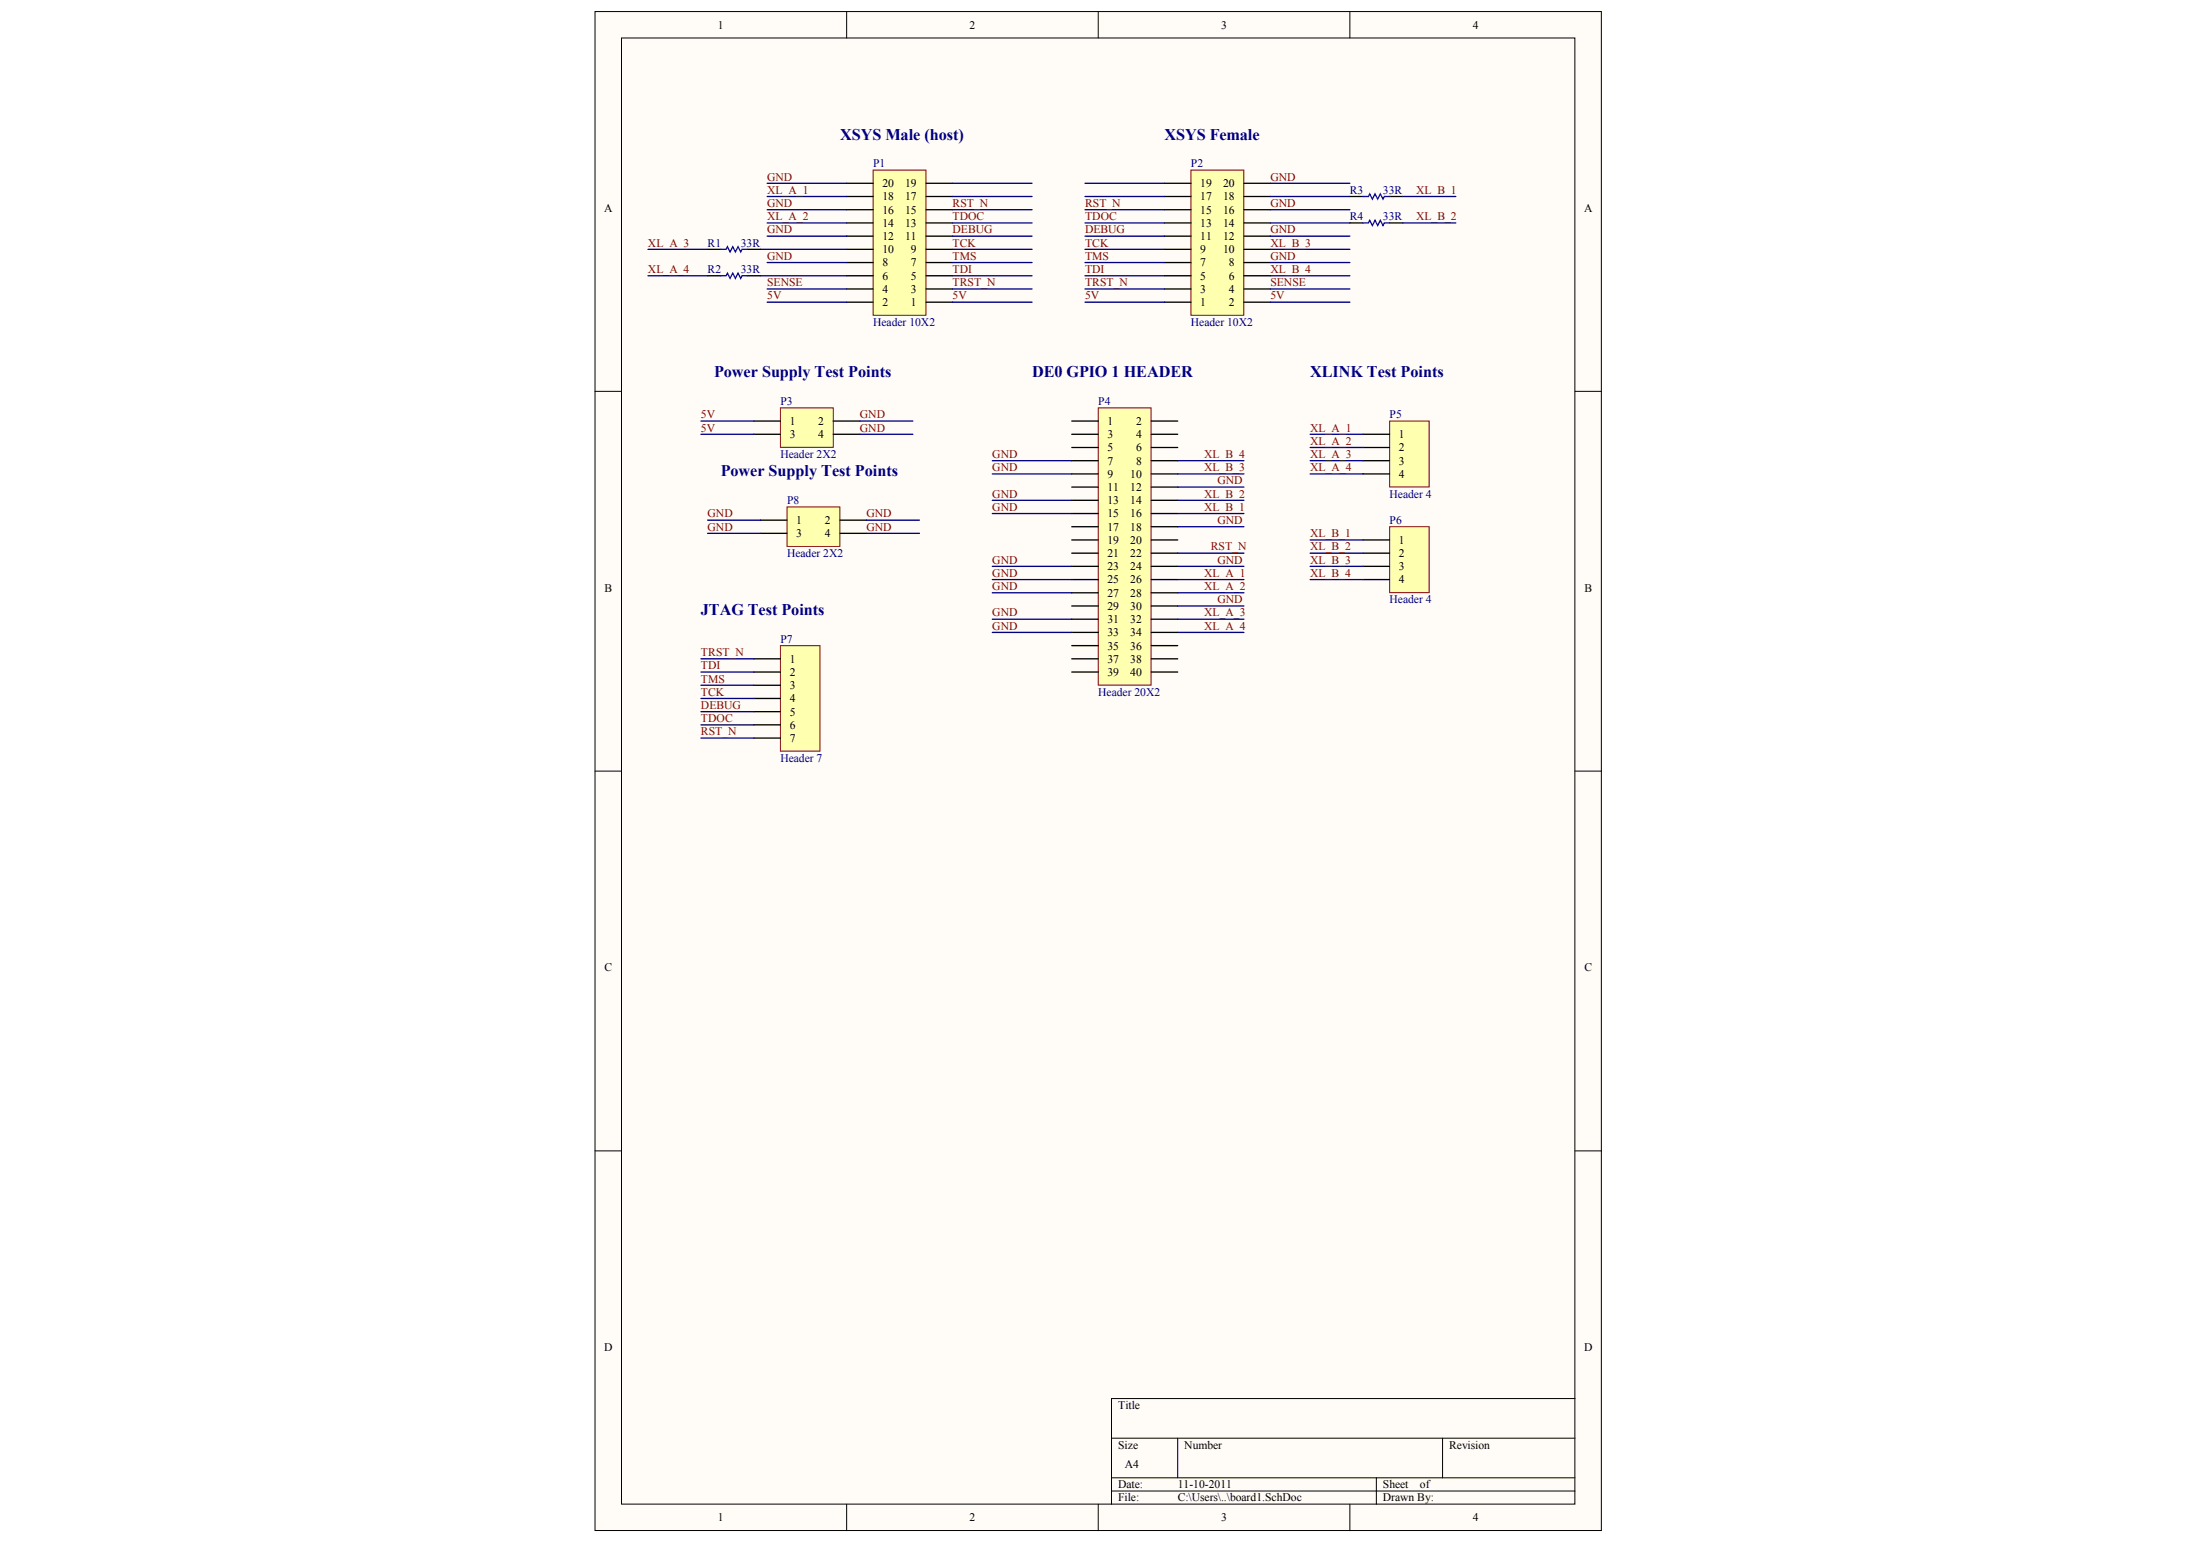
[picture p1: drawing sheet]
<svg xmlns="http://www.w3.org/2000/svg" width="287mm" height="202mm" viewBox="0 0 287 202" stroke-linecap="round" stroke-linejoin="round" font-family="sans-serif">
<g fill="#fffcf8" stroke="#000" stroke-width=".13">
<path d="M77.6 1.5h131.2v198h-131.2z"/>
<path d="M81 5h124.3v191h-124.3z"/>
</g>
<g fill="none" stroke="#000" stroke-width=".13">
<path d="M110.4 1.5v3.5M143.2 1.5v3.5M176 1.5v3.5M77.6 51h3.4M205.3 51h3.5M77.6 100.5h3.4M205.3 100.5h3.5M77.6 150h3.4M205.3 150h3.5M110.4 196v3.5M143.2 196v3.5M144.9 187.4h60.4"/>
<path d="M144.9 192.6h60.4M144.9 194.3h60.4M153.5 187.4v5.2M176 196v3.5M179.4 192.6v3.4M188.1 187.4v5.2M205.3 182.3h-60.4v13.7"/>
</g>
<path d="M113.8 22.2h6.9v18.9h-6.9z" fill="#ffffb0" stroke="#800000" stroke-width=".13"/>
<g fill="none" stroke="#000" stroke-width=".17">
<path d="M110.4 39.4h3.4M110.4 37.7h3.4M110.4 35.9h3.4M110.4 34.2h3.4M110.4 32.5h3.4M110.4 30.8h3.4M110.4 29.1h3.4M110.4 27.3h3.4M110.4 25.6h3.4M110.4 23.9h3.4M120.7 39.4h3.5M120.7 37.7h3.5"/>
<path d="M120.7 35.9h3.5M120.7 34.2h3.5M120.7 32.5h3.5M120.7 30.8h3.5M120.7 29.1h3.5M120.7 27.3h3.5M120.7 25.6h3.5M120.7 23.9h3.5"/>
</g>
<g fill="none" stroke="#000080" stroke-width=".17">
<path d="M99.2 35.9h11.2M99.2 32.5h11.2M100 39.4h10.4M100 37.7h10.4M100 34.2h10.4M100 30.8h10.4M100 29.1h10.4M100 27.3h10.4M100 25.6h10.4M100 23.9h10.4M124.2 39.4h10.3M124.2 37.7h10.3"/>
<path d="M124.2 35.9h10.3M124.2 34.2h10.3M124.2 32.5h10.3M124.2 30.8h10.3M124.2 29.1h10.3M124.2 27.3h10.3"/>
</g>
<path d="M155.3 22.2h6.8v18.9h-6.8z" fill="#ffffb0" stroke="#800000" stroke-width=".13"/>
<g fill="none" stroke="#000" stroke-width=".17">
<path d="M151.8 39.4h3.5M151.8 37.7h3.5M151.8 35.9h3.5M151.8 34.2h3.5M151.8 32.5h3.5M151.8 30.8h3.5M151.8 29.1h3.5M151.8 27.3h3.5M151.8 25.6h3.5M151.8 23.9h3.5M162.2 39.4h3.4M162.2 37.7h3.4"/>
<path d="M162.2 35.9h3.4M162.2 34.2h3.4M162.2 32.5h3.4M162.2 30.8h3.4M162.2 29.1h3.4M162.2 27.3h3.4M162.2 25.6h3.4M162.2 23.9h3.4"/>
</g>
<g fill="none" stroke="#000080" stroke-width=".17">
<path d="M141.4 39.4h10.4M141.4 37.7h10.4M141.4 35.9h10.4M141.4 34.2h10.4M141.4 32.5h10.4M141.4 30.8h10.4M141.4 29.1h10.4M141.4 27.3h10.4M165.6 39.4h10.4M165.6 37.7h10.4M165.6 35.9h10.4M165.6 34.2h10.4"/>
<path d="M165.6 32.5h10.4M165.6 30.8h10.4M165.6 29.1h10.4M165.6 27.3h10.4M165.6 25.6h10.4M165.6 23.9h10.4"/>
</g>
<path d="M143.2 53.2h6.9v36.1h-6.9z" fill="#ffffb0" stroke="#800000" stroke-width=".13"/>
<g fill="none" stroke="#000" stroke-width=".17">
<path d="M139.7 54.9h3.5M139.7 56.6h3.5M139.7 58.3h3.5M150.1 54.9h3.4M150.1 56.6h3.4M150.1 58.3h3.4M139.7 60h3.5M139.7 61.8h3.5M139.7 63.5h3.5M139.7 65.2h3.5M139.7 66.9h3.5M139.7 68.6h3.5"/>
<path d="M139.7 70.4h3.5M139.7 72.1h3.5M139.7 73.8h3.5M139.7 75.5h3.5M139.7 77.3h3.5M139.7 79h3.5M150.1 60h3.4M150.1 61.8h3.4M150.1 63.5h3.4M150.1 65.2h3.4M150.1 66.9h3.4M150.1 68.6h3.4"/>
<path d="M150.1 70.4h3.4M150.1 72.1h3.4M150.1 73.8h3.4M150.1 75.5h3.4M150.1 77.3h3.4M150.1 79h3.4M139.7 80.7h3.5M139.7 82.4h3.5M139.7 84.1h3.5M139.7 85.9h3.5M139.7 87.6h3.5M150.1 80.7h3.4"/>
<path d="M150.1 82.4h3.4M150.1 84.1h3.4M150.1 85.9h3.4M150.1 87.6h3.4"/>
</g>
<path d="M129.4 61.8h10.3M129.4 60h10.3M129.4 65.2h10.3M129.4 66.9h10.3M129.4 75.5h10.3M129.4 77.3h10.3M153.5 79h8.7M129.4 80.7h10.3M129.4 82.4h10.3" fill="none" stroke="#000080" stroke-width=".17"/>
<path d="M101.7 53.2h6.9v5.1h-6.9z" fill="#ffffb0" stroke="#800000" stroke-width=".13"/>
<path d="M98.3 54.9h3.4M98.3 56.6h3.4M108.6 54.9h3.5M108.6 56.6h3.5" fill="none" stroke="#000" stroke-width=".17"/>
<path d="M101.7 84.1h5.2v13.8h-5.2z" fill="#ffffb0" stroke="#800000" stroke-width=".13"/>
<path d="M98.3 85.9h3.4M98.3 87.6h3.4M98.3 89.3h3.4M98.3 91h3.4M98.3 92.8h3.4M98.3 94.5h3.4M98.3 96.2h3.4" fill="none" stroke="#000" stroke-width=".17"/>
<path d="M181.2 54.9h5.1v8.6h-5.1z" fill="#ffffb0" stroke="#800000" stroke-width=".13"/>
<path d="M177.7 56.6h3.5M177.7 58.3h3.5M177.7 60h3.5M177.7 61.8h3.5" fill="none" stroke="#000" stroke-width=".17"/>
<path d="M181.2 68.6h5.1v8.6h-5.1z" fill="#ffffb0" stroke="#800000" stroke-width=".13"/>
<path d="M92.2 32.5h1.8M92.2 35.9h1.8M97.4 32.5h1.8M97.4 35.9h1.8M176 25.6h1.7M176 29.1h1.7M181.2 25.6h1.7M181.2 29.1h1.7M177.7 70.4h3.5M177.7 72.1h3.5M177.7 73.8h3.5M177.7 75.5h3.5" fill="none" stroke="#000" stroke-width=".17"/>
<g fill="none" stroke="#000080" stroke-width=".17">
<path d="M84.5 32.5h7.7M84.5 35.9h7.7M124.2 25.6h10.3M124.2 23.9h10.3M141.4 25.6h10.4M141.4 23.9h10.4M182.9 25.6h6.9M182.9 29.1h6.9M91.4 54.9h6.9M91.4 56.6h6.9M112.1 54.9h6.9M112.1 56.6h6.9"/>
<path d="M170.8 56.6h6.9M170.8 58.3h6.9M129.4 73.8h10.3M153.5 60h8.7M153.5 61.8h8.7M153.5 72.1h8.7M153.5 73.8h8.7M153.5 75.5h8.7M153.5 65.2h8.7M153.5 66.9h8.7M153.5 77.3h8.7M153.5 63.5h8.7"/>
<path d="M153.5 68.6h8.7M170.8 60h6.9M170.8 61.8h6.9M170.8 70.4h6.9M170.8 72.1h6.9M170.8 73.8h6.9M170.8 75.5h6.9M91.4 85.9h6.9M91.4 87.6h6.9M91.4 89.3h6.9M91.4 91h6.9M91.4 92.8h6.9"/>
<path d="M91.4 94.5h6.9M91.4 96.2h6.9M153.5 80.7h8.7M153.5 82.4h8.7"/>
</g>
<path d="M94 32.5h.7l.1-.3 .4 .6 .3-.6 .4 .6 .3-.6 .4 .6 .1-.3h.7M94 35.9h.7l.1-.3 .4 .7 .3-.7 .4 .7 .3-.7 .4 .7 .1-.4h.7M177.7 25.6h.7l.2-.3 .3 .7 .4-.7 .3 .7 .3-.7 .4 .7 .2-.4h.7M177.7 29.1h.7l.2-.4 .3 .7 .4-.7 .3 .7 .3-.7 .4 .7 .2-.3h.7" fill="none" stroke="#00f" stroke-width=".17"/>
<path d="M102.6 66.1h6.9v5.1h-6.9z" fill="#ffffb0" stroke="#800000" stroke-width=".13"/>
<path d="M99.2 67.8h3.4M99.2 69.5h3.4M109.5 67.8h3.5M109.5 69.5h3.5" fill="none" stroke="#000" stroke-width=".17"/>
<path d="M92.2 67.8h7M92.2 69.5h7M113 67.8h6.9M113 69.5h6.9" fill="none" stroke="#000080" stroke-width=".17"/>
<g font-size="2.1" fill="#000080">
<text x="109.5" y="18.2">XSYS Male (host)</text>
<text x="151.8" y="18.2">XSYS Female</text>
<text x="93.1" y="49.2">Power Supply Test Points</text>
<text x="134.5" y="49.2">DE0 GPIO 1 HEADER</text>
<text x="170.8" y="49.2">XLINK Test Points</text>
<text x="94" y="62.1">Power Supply Test Points</text>
<text x="91.4" y="80.2">JTAG Test Points</text>
</g>
<g font-size="1.5">
<text x="93.6" y="3.7">1</text>
<text x="126.4" y="3.7">2</text>
<text x="159.2" y="3.7">3</text>
<text x="192" y="3.7">4</text>
<text x="78.7" y="27.6">A</text>
<text x="115" y="29.6">14</text>
<text x="115" y="27.8">16</text>
<text x="115" y="26.1">18</text>
<text x="115" y="24.4">20</text>
<text x="118" y="29.6">13</text>
<text x="118" y="27.8">15</text>
<text x="118" y="26.1">17</text>
<text x="118" y="24.4">19</text>
<text x="156.5" y="29.6">13</text>
<text x="156.5" y="27.8">15</text>
<text x="156.5" y="26.1">17</text>
<text x="156.5" y="24.4">19</text>
<text x="159.4" y="29.6">14</text>
<text x="159.4" y="27.8">16</text>
<text x="159.4" y="26.1">18</text>
<text x="159.4" y="24.4">20</text>
<text x="206.5" y="27.6">A</text>
<text x="115" y="34.7">8</text>
<text x="115" y="33">10</text>
<text x="115" y="31.3">12</text>
<text x="118" y="31.3">11</text>
<text x="118.8" y="34.7">7</text>
<text x="118.8" y="33">9</text>
<text x="156.5" y="34.7">7</text>
<text x="156.5" y="33">9</text>
<text x="156.5" y="31.3">11</text>
<text x="159.4" y="33">10</text>
<text x="159.4" y="31.3">12</text>
<text x="160.2" y="34.7">8</text>
<text x="115" y="39.9">2</text>
<text x="115" y="38.2">4</text>
<text x="115" y="36.4">6</text>
<text x="118.8" y="39.9">1</text>
<text x="118.8" y="38.2">3</text>
<text x="118.8" y="36.4">5</text>
<text x="156.5" y="39.9">1</text>
<text x="156.5" y="38.2">3</text>
<text x="156.5" y="36.4">5</text>
<text x="160.2" y="39.9">2</text>
<text x="160.2" y="38.2">4</text>
<text x="160.2" y="36.4">6</text>
<text x="102.9" y="55.4">1</text>
<text x="102.9" y="57.1">3</text>
<text x="106.7" y="55.4">2</text>
<text x="106.7" y="57.1">4</text>
<text x="144.4" y="55.4">1</text>
<text x="144.4" y="57.1">3</text>
<text x="144.4" y="58.8">5</text>
<text x="148.1" y="55.4">2</text>
<text x="148.1" y="57.1">4</text>
<text x="148.1" y="58.8">6</text>
<text x="182.4" y="57.1">1</text>
<text x="182.4" y="58.8">2</text>
<text x="144.4" y="60.5">7</text>
<text x="144.4" y="62.3">9</text>
<text x="144.4" y="64">11</text>
<text x="144.4" y="65.7">13</text>
<text x="147.4" y="62.3">10</text>
<text x="147.4" y="64">12</text>
<text x="147.4" y="65.7">14</text>
<text x="148.1" y="60.5">8</text>
<text x="182.4" y="60.5">3</text>
<text x="182.4" y="62.3">4</text>
<text x="103.8" y="68.3">1</text>
<text x="103.8" y="70">3</text>
<text x="107.5" y="68.3">2</text>
<text x="107.5" y="70">4</text>
<text x="144.4" y="67.4">15</text>
<text x="144.4" y="69.2">17</text>
<text x="144.4" y="70.9">19</text>
<text x="147.4" y="67.4">16</text>
<text x="147.4" y="69.2">18</text>
<text x="147.4" y="70.9">20</text>
<text x="182.4" y="70.9">1</text>
<text x="78.8" y="77.1">B</text>
<text x="144.4" y="72.6">21</text>
<text x="144.4" y="74.3">23</text>
<text x="144.4" y="76">25</text>
<text x="144.4" y="77.8">27</text>
<text x="147.4" y="72.6">22</text>
<text x="147.4" y="74.3">24</text>
<text x="147.4" y="76">26</text>
<text x="147.4" y="77.8">28</text>
<text x="182.4" y="72.6">2</text>
<text x="182.4" y="74.3">3</text>
<text x="182.4" y="76">4</text>
<text x="206.6" y="77.1">B</text>
<text x="144.4" y="79.5">29</text>
<text x="144.4" y="81.2">31</text>
<text x="144.4" y="82.9">33</text>
<text x="147.4" y="79.5">30</text>
<text x="147.4" y="81.2">32</text>
<text x="147.4" y="82.9">34</text>
<text x="102.9" y="86.4">1</text>
<text x="102.9" y="88.1">2</text>
<text x="102.9" y="89.8">3</text>
<text x="144.4" y="84.7">35</text>
<text x="144.4" y="86.4">37</text>
<text x="144.4" y="88.1">39</text>
<text x="147.4" y="84.7">36</text>
<text x="147.4" y="86.4">38</text>
<text x="147.4" y="88.1">40</text>
<text x="102.9" y="91.5">4</text>
<text x="102.9" y="93.3">5</text>
<text x="102.9" y="95">6</text>
<text x="102.9" y="96.7">7</text>
<text x="78.8" y="126.6">C</text>
<text x="206.6" y="126.6">C</text>
<text x="78.7" y="176.1">D</text>
<text x="206.5" y="176.1">D</text>
<text x="145.8" y="183.6">Title</text>
<text x="145.8" y="188.8">Size</text>
<text x="146.6" y="191.4">A4</text>
<text x="154.4" y="188.8">Number</text>
<text x="188.9" y="188.8">Revision</text>
<text x="145.8" y="194">Date:</text>
<text x="145.8" y="195.7">File:</text>
<text x="153.5" y="194">11-10-2011</text>
<text x="153.5" y="195.7">C:\Users\..\board1.SchDoc</text>
<text x="180.3" y="194">Sheet</text>
<text x="180.3" y="195.7">Drawn By:</text>
<text x="185.1" y="194">of</text>
<text x="93.6" y="198.3">1</text>
<text x="126.4" y="198.3">2</text>
<text x="159.2" y="198.3">3</text>
<text x="192" y="198.3">4</text>
</g>
<g font-size="1.5" fill="#800000">
<text x="100" y="23.5">GND</text>
<text x="165.6" y="23.5">GND</text>
<text x="100" y="27">GND</text>
<text x="100" y="28.7">XL_A_2</text>
<text x="100" y="25.3">XL_A_1</text>
<text x="124.2" y="27">RST_N</text>
<text x="124.2" y="28.7">TDOC</text>
<text x="141.4" y="27">RST_N</text>
<text x="141.4" y="28.7">TDOC</text>
<text x="165.6" y="27">GND</text>
<text x="184.6" y="28.7">XL_B_2</text>
<text x="184.6" y="25.3">XL_B_1</text>
<text x="84.5" y="35.6">XL_A_4</text>
<text x="84.5" y="32.1">XL_A_3</text>
<text x="100" y="33.9">GND</text>
<text x="100" y="30.4">GND</text>
<text x="124.2" y="30.4">DEBUG</text>
<text x="124.2" y="32.1">TCK</text>
<text x="124.2" y="33.9">TMS</text>
<text x="124.2" y="35.6">TDI</text>
<text x="141.4" y="30.4">DEBUG</text>
<text x="141.4" y="32.1">TCK</text>
<text x="141.4" y="33.9">TMS</text>
<text x="141.4" y="35.6">TDI</text>
<text x="165.6" y="35.6">XL_B_4</text>
<text x="165.6" y="32.1">XL_B_3</text>
<text x="165.6" y="33.9">GND</text>
<text x="165.6" y="30.4">GND</text>
<text x="100" y="39">5V</text>
<text x="100" y="37.3">SENSE</text>
<text x="124.2" y="39">5V</text>
<text x="124.2" y="37.3">TRST_N</text>
<text x="141.4" y="39">5V</text>
<text x="141.4" y="37.3">TRST_N</text>
<text x="165.6" y="39">5V</text>
<text x="165.6" y="37.3">SENSE</text>
<text x="91.4" y="54.5">5V</text>
<text x="91.4" y="56.2">5V</text>
<text x="112.1" y="54.5">GND</text>
<text x="112.1" y="56.2">GND</text>
<text x="129.4" y="59.7">GND</text>
<text x="157" y="59.7">XL_B_4</text>
<text x="170.8" y="56.2">XL_A_1</text>
<text x="170.8" y="58">XL_A_2</text>
<text x="170.8" y="59.7">XL_A_3</text>
<text x="129.4" y="61.4">GND</text>
<text x="129.4" y="64.9">GND</text>
<text x="157" y="61.4">XL_B_3</text>
<text x="157" y="64.9">XL_B_2</text>
<text x="158.7" y="63.1">GND</text>
<text x="170.8" y="61.4">XL_A_4</text>
<text x="92.2" y="67.4">GND</text>
<text x="92.2" y="69.2">GND</text>
<text x="113" y="67.4">GND</text>
<text x="113" y="69.2">GND</text>
<text x="129.4" y="66.6">GND</text>
<text x="157" y="66.6">XL_B_1</text>
<text x="157.9" y="71.7">RST_N</text>
<text x="158.7" y="68.3">GND</text>
<text x="170.8" y="70">XL_B_1</text>
<text x="170.8" y="71.7">XL_B_2</text>
<text x="129.4" y="76.9">GND</text>
<text x="129.4" y="75.2">GND</text>
<text x="129.4" y="73.5">GND</text>
<text x="157" y="75.2">XL_A_1</text>
<text x="157" y="76.9">XL_A_2</text>
<text x="158.7" y="73.5">GND</text>
<text x="170.8" y="73.5">XL_B_3</text>
<text x="170.8" y="75.2">XL_B_4</text>
<text x="129.4" y="80.3">GND</text>
<text x="129.4" y="82.1">GND</text>
<text x="157" y="80.3">XL_A_3</text>
<text x="157" y="82.1">XL_A_4</text>
<text x="158.7" y="78.6">GND</text>
<text x="91.4" y="85.5">TRST_N</text>
<text x="91.4" y="87.2">TDI</text>
<text x="91.4" y="89">TMS</text>
<text x="91.4" y="90.7">TCK</text>
<text x="91.4" y="92.4">DEBUG</text>
<text x="91.4" y="94.1">TDOC</text>
<text x="91.4" y="95.8">RST_N</text>
</g>
<g font-size="1.5" fill="#000080">
<text x="113.8" y="21.8">P1</text>
<text x="155.3" y="21.8">P2</text>
<text x="176" y="25.3">R3</text>
<text x="176" y="28.7">R4</text>
<text x="180.3" y="25.3">33R</text>
<text x="180.3" y="28.7">33R</text>
<text x="92.2" y="32.1">R1</text>
<text x="92.2" y="35.6">R2</text>
<text x="96.6" y="32.1">33R</text>
<text x="96.6" y="35.6">33R</text>
<text x="113.8" y="42.5">Header 10X2</text>
<text x="155.3" y="42.5">Header 10X2</text>
<text x="101.7" y="52.8">P3</text>
<text x="143.2" y="52.8">P4</text>
<text x="101.7" y="59.7">Header 2X2</text>
<text x="181.2" y="54.5">P5</text>
<text x="102.6" y="65.7">P8</text>
<text x="181.2" y="64.9">Header 4</text>
<text x="181.2" y="68.3">P6</text>
<text x="102.6" y="72.6">Header 2X2</text>
<text x="101.7" y="83.8">P7</text>
<text x="181.2" y="78.6">Header 4</text>
<text x="143.2" y="90.7">Header 20X2</text>
<text x="101.7" y="99.3">Header 7</text>
</g>
</svg>
